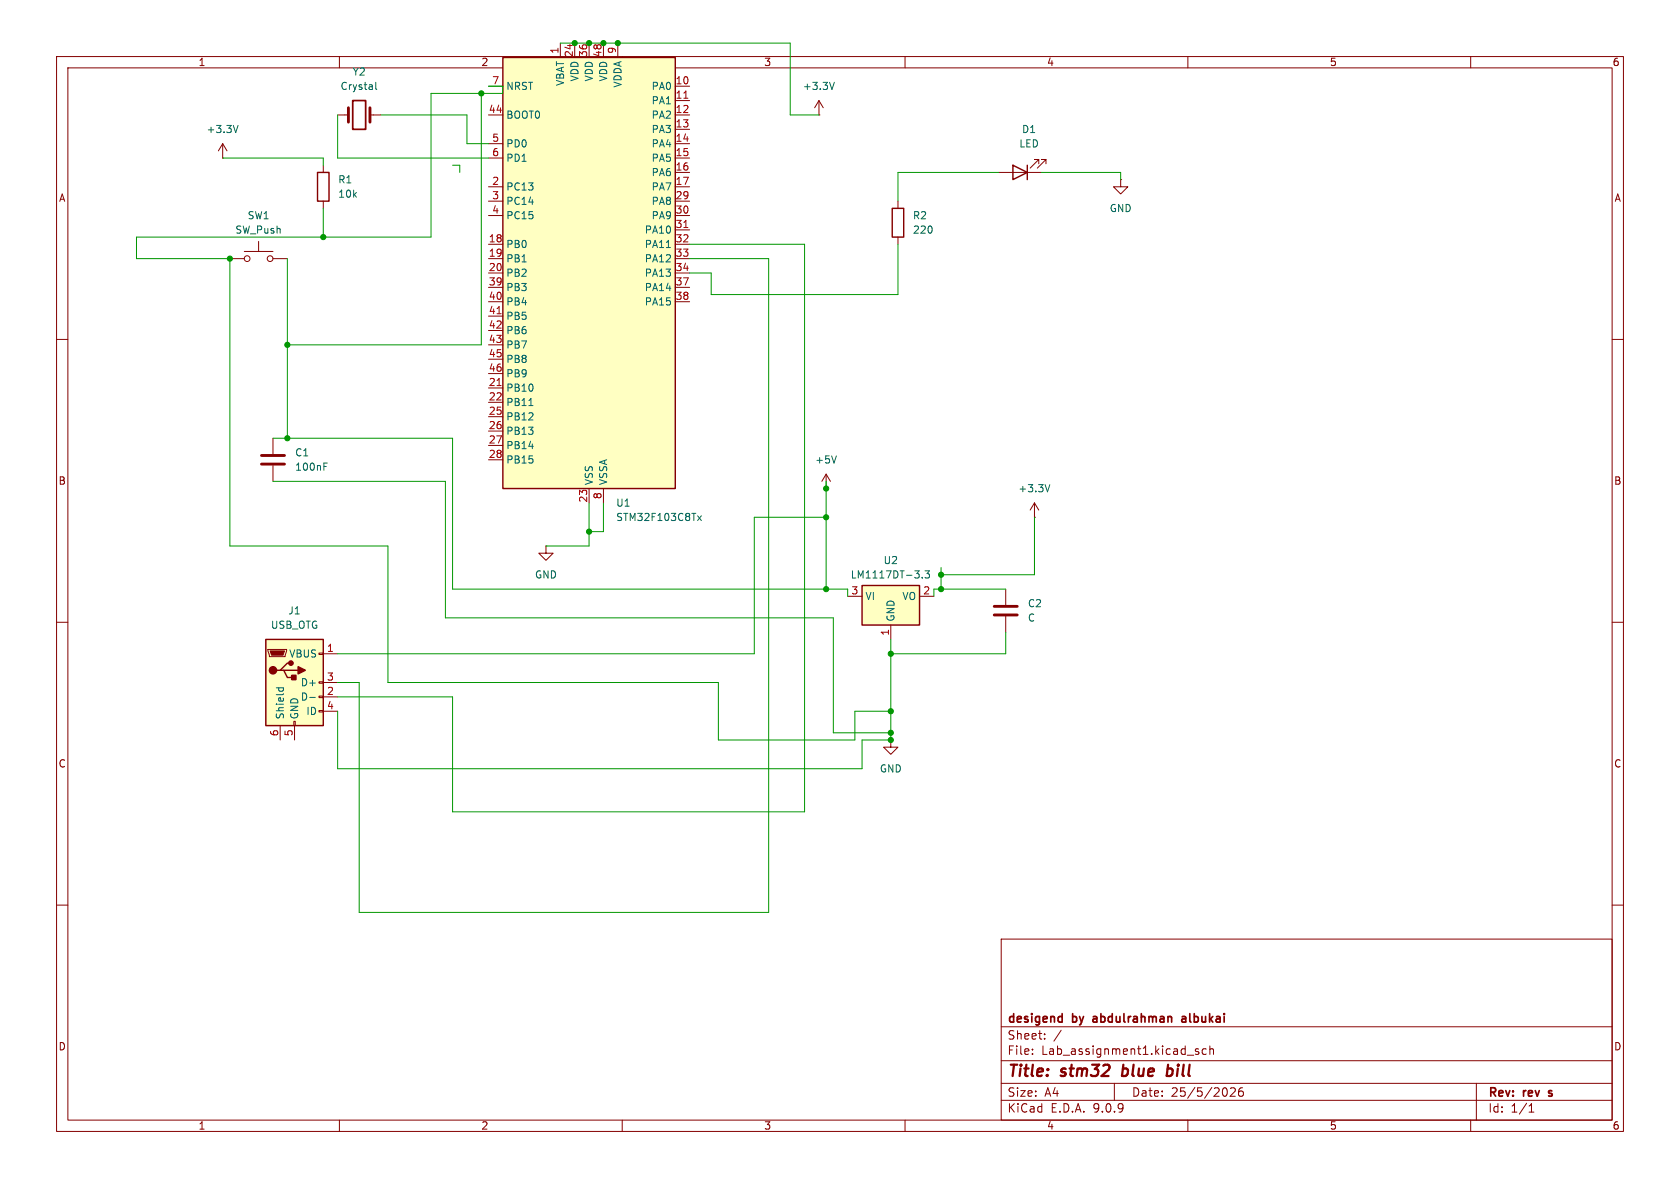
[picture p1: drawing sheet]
<svg xmlns="http://www.w3.org/2000/svg" width="297mm" height="210mm" viewBox="0 0 297 210" stroke-linecap="round" stroke-linejoin="round" font-family="sans-serif">
<g fill="none" stroke="#840000" stroke-width=".18">
<path d="M10 10h277v190h-277zM12 12h273v186h-273zM60 10v2M110 10v2M160 10v2M210 10v2M260 10v2M10 60h2M285 60h2M10 110h2M285 110h2M10 160h2"/>
<path d="M177 166h108v32h-108zM285 160h2M60 198v2M110 198v2M160 198v2M177 194.5h108M177 191.5h108M177 187.5h108M177 181.5h108M182.5 186.3v.1M182.5 185.5v.1M184.7 183.6v.1"/>
<path d="M184.7 182.8v.1M187.6 182.1l-1.3 2M197 191.5v3M210 198v2M211.9 185.5l-.4-.1-.2 .2 .1 .2 .5 .2v.3h-.6M213.2 185.5l-.4-.1-.3 .3v.4l.2 .2h.5M213.9 185.5l.2-.1 .4 .1v.9M213.9 184.9v1.5M217.5 192.4l.6-.1 .2 .1 .1 .3-.9 1.1h.9M219.7 192.3a.59 .59 0 0 0-.7 .6v.6l.1 .2 .4 .1 .2-.1 .1-.5-.1-.3h-.5l-.2 .3M260 198v2M261 191.5v6.5"/>
<path d="M270.3 196.6h.9M270.3 195.5l.4-.4v1.5"/>
</g>
<path d="M209 179.8l.4-.1 .2 .2M193.3 180.2v.4M209.6 180l-.5 .1a.29 .29 0 0 0-.2 .3 .29 .29 0 0 0 .2 .3l.5-.1M273.8 193.7l.1 .1M273.8 192.9v.3" fill="none" stroke="#840000" stroke-width=".3"/>
<path d="M198.4 190.1l.1 .1M198.6 188.2l-.3 2M206.4 189l.2-.1 .6 .1M206.5 188.2l-.2 2M207.1 190a.66 .66 0 0 1-.8 .1" fill="none" stroke="#840000" stroke-width=".4"/>
<path d="M152.4 103.5h10.2v7h-10.2z" fill="#ffffc2"/>
<path d="M56.1 30.5h2.1v5.1h-2.1zM152.4 103.5h10.2v7h-10.2z" fill="none" stroke="#840000" stroke-width=".25"/>
<g fill="none" stroke="#840000" stroke-width=".18">
<path d="M144.8 17.8l-.8 1.3M144.8 17.8l.7 1.3M144.8 17.8v2.5M39.4 27.9h.1M39.4 25.4l-.8 1.3M39.4 25.4l.7 1.3M39.4 25.4v2.5M57.1 29.2v1.3M57.1 35.6v1.2M59.7 20.3h1.9M65.4 20.3h1.9M144.8 20.3h.1"/>
<path d="M40.6 45.7h2.6M43.2 44.5h5.1M45.7 42.7v1.8M48.3 45.7h2.5M96.5 96.5v1.3h1.3l-1.3 1.3-1.3-1.3h1.3M96.5 96.5h.1M146 86.4h.1M146 83.8l-.7 1.3M146 83.8l.8 1.3M146 83.8v2.6M182.9 91.4h.1M182.9 88.9l-.8 1.3"/>
<path d="M182.9 88.9l.7 1.3M182.9 88.9v2.5M149.9 105.4h2.5M157.5 110.5v2.5M162.6 105.4h2.5M177.8 104.1v2.8M177.8 109v2.8M157.5 130.8v1.3h1.2l-1.2 1.3-1.3-1.3h1.3M157.5 130.8h.1"/>
<circle cx="43.7" cy="45.7" r=".51"/>
<circle cx="47.8" cy="45.7" r=".51"/>
</g>
<path d="M66.4 14.5v1.1l.2 .2M147.5 14.5l-.4 1.3M42.1 22.2l-.4 1.2M147.9 80.6l-.5 1.3M185.6 85.7l-.4 1.2M163 102.1v.1M163.5 100.9h.8l-.4 .5 .4 .1v.6l-.2 .1-.6-.1" fill="none" stroke="#006464" stroke-width=".18"/>
<path d="M61.6 19.1v2.5M65.4 19.1v2.5M175.8 107.2h4M175.8 108.7h4" fill="none" stroke="#840000" stroke-width=".51"/>
<path d="M62.4 17.8h2.2v5.1h-2.2z" fill="none" stroke="#840000" stroke-width=".3"/>
<path d="M88.9 10.2h30.5v76.2h-30.5z" fill="#ffffc2"/>
<path d="M88.9 10.2h30.5v76.2h-30.5zM157.7 36.8h2.1v5.1h-2.1zM179.1 29.2l2.5 1.3-2.5 1.3zM181.6 29.2v2.6" fill="none" stroke="#840000" stroke-width=".25"/>
<g fill="none" stroke="#840000" stroke-width=".18">
<path d="M86.4 15.2h2.5M99.1 7.6v2.6M101.6 7.6v2.6M104.1 7.6v2.6M106.7 7.6v2.6M109.2 7.6v2.6M119.4 15.2h2.5M119.4 17.8h2.5M86.4 20.3h2.5M86.4 25.4h2.5M86.4 27.9h2.5M86.4 33h2.5"/>
<path d="M86.4 35.6h2.5M86.4 38.1h2.5M119.4 20.3h2.5M119.4 25.4h2.5M119.4 27.9h2.5M119.4 33h2.5M119.4 35.6h2.5M119.4 38.1h2.5M119.4 22.9h2.5M119.4 30.5h2.5M158.7 35.6v1.2M176.5 30.5h7.6"/>
<path d="M183.6 29v-.8h-.7h.7l-1.5 1.5M184.9 29v-.8h-.8h.8l-1.5 1.5M198.1 31.8v1.2h1.3l-1.3 1.3-1.3-1.3h1.3M198.1 31.8h.1M86.4 43.2h2.5M86.4 45.7h2.5M86.4 48.3h2.5M86.4 50.8h2.5M86.4 53.3h2.5M86.4 55.9h2.5M86.4 58.4h2.5M119.4 43.2h2.5"/>
<path d="M119.4 45.7h2.5M119.4 48.3h2.5M119.4 50.8h2.5M119.4 53.3h2.5M119.4 40.6h2.5M158.7 41.9v1.3M48.3 77.5v2.8M86.4 61h2.5M86.4 63.5h2.5M86.4 66h2.5M86.4 68.6h2.5M86.4 71.1h2.5"/>
<path d="M86.4 73.7h2.5M86.4 76.2h2.5M86.4 78.7h2.5M48.3 82.3v2.8M86.4 81.3h2.5M104.1 86.4v2.5M106.7 86.4v2.5"/>
</g>
<path d="M120.9 17.4h.7M87.9 55.5h.7M120.9 40.2h.7M87.9 68.2h.7" fill="none" stroke="#a90000" stroke-width=".18"/>
<path d="M117.8 43.8h.7M93.5 71.7h.7M57.3 82.5h.4M57.3 81.9h.6M123.3 91.2l.7 .8M124 91.2l-.7 .8" fill="none" stroke="#006464" stroke-width=".18"/>
<path d="M46.2 80.5h4.1M46.2 82h4.1" fill="none" stroke="#840000" stroke-width=".51"/>
<path d="M47 113h10.1v15.3h-10.1z" fill="#ffffc2"/>
<path d="M47 113h10.1v15.3h-10.1zM49.5 118.5h.7l.6 1.3h1.3M50.2 118.5h2.5M51.4 117.2h-.6l-1.3 1.3h-.6" fill="none" stroke="#840000" stroke-width=".25"/>
<path d="M47.4 114.8h3.3v.3l-.3 1h-2.8zM56.4 115.4h.7v.3h-.7zM57.1 115.6h2.6M49.5 128.3v2.5M51.9 127.5h.3v.8h-.3zM52.1 128.3v2.5M56.4 120.5h.7v.3h-.7zM56.4 123.1h.7v.2h-.7zM56.4 125.6h.7v.3h-.7zM57.1 120.7h2.6M57.1 123.2h2.6M57.1 125.7h2.6" fill="none" stroke="#840000" stroke-width=".18"/>
<path d="M47.8 115.1h2.5l-.3 .7h-2z" fill="#840000" stroke="#840000" stroke-width=".18"/>
<g fill="#840000" stroke="#840000" stroke-width=".25">
<path d="M51.6 119.4h.7v.7h-.7z"/>
<path d="M52.7 117.9l1.3 .6-1.3 .6z"/>
<circle cx="48.3" cy="118.5" r=".63"/>
<circle cx="51.4" cy="117.2" r=".38"/>
</g>
<path d="M48.8 121.6h1.3M49.3 121.6v.4M50 121.6l.1 .4M54.8 123.3h.9" fill="none" stroke="#006464" stroke-width=".18"/>
<g fill="none" stroke="#009600" stroke-width=".18">
<path d="M85.1 16.5v44.5h-34.3M86.4 15.2h2.5v1.3h-12.7v25.4h-52.1v3.8h16.5v50.8h28v24.2h58.4v10.1h24.1v-5.1h6.4M99.1 7.6h40.6v12.7h5.1M39.4 27.9h17.7v1.3M57.1 36.8v5.1M59.7 20.3v7.6h26.7M67.3 20.3h15.2v5.1h3.9M80 29.2h1.3v1.3M176.5 30.5h-17.8v5.1M184.1 30.5h14v1.3M50.8 45.7v31.8M121.9 45.7h14v115.6h-72.4v-40.6h-3.8"/>
<path d="M121.9 43.2h20.3v100.3h-62.2v-20.3h-20.3M158.7 43.2v8.9h-33v-3.8h-3.8M48.3 77.5h31.7v26.6h69.9v1.3M48.3 85.1h30.4v24.1h68.6v20.3h10.2M104.1 88.9v7.6h-7.6M106.7 88.9v5.1h-2.6M146 91.4h-12.7v24.2h-73.6M146 85.1v19M182.9 91.4v10.2h-16.5M157.5 113v17.8h-5.1v5.1h-92.7v-10.2M166.4 100.3v3.8M177.8 111.8v3.8h-20.3"/>
<path d="M177.8 104.1h-12.7v1.3"/>
</g>
<g fill="#009600" stroke="#009600" stroke-width=".18">
<circle cx="146" cy="86.4" r=".46"/>
<circle cx="146" cy="104.1" r=".46"/>
<circle cx="146" cy="91.4" r=".46"/>
<circle cx="166.4" cy="104.1" r=".46"/>
<circle cx="166.4" cy="101.6" r=".46"/>
<circle cx="157.5" cy="125.7" r=".46"/>
<circle cx="157.5" cy="115.6" r=".46"/>
<circle cx="157.5" cy="130.8" r=".46"/>
<circle cx="157.5" cy="129.5" r=".46"/>
<circle cx="106.7" cy="7.6" r=".46"/>
<circle cx="109.2" cy="7.6" r=".46"/>
<circle cx="104.1" cy="7.6" r=".46"/>
<circle cx="101.6" cy="7.6" r=".46"/>
<circle cx="85.1" cy="16.5" r=".46"/>
<circle cx="40.6" cy="45.7" r=".46"/>
<circle cx="57.1" cy="41.9" r=".46"/>
<circle cx="104.1" cy="94" r=".46"/>
<circle cx="50.8" cy="61" r=".46"/>
<circle cx="50.8" cy="77.5" r=".46"/>
</g>
<g font-size="2.8" fill="#840000">
<text x="178" y="190.9">Title:</text>
<text x="187.7" y="190.9">stm32</text>
<text x="199.2" y="190.9">blue</text>
<text x="207.9" y="190.9">bill</text>
</g>
<g font-size="2.1" fill="#840000">
<text x="178" y="184">Sheet:</text>
<text x="178" y="181.2">desigend</text>
<text x="189.7" y="181.2">by</text>
<text x="193.9" y="181.2">abdulrahman</text>
<text x="210.2" y="181.2">albukai</text>
<text x="178" y="186.7">File:</text>
<text x="184.1" y="186.7">Lab_assignment1.kicad_sch</text>
<text x="178" y="196.9">KiCad</text>
<text x="178" y="194.1">Size:</text>
<text x="184.7" y="194.1">A4</text>
<text x="185.7" y="196.9">E.D.A.</text>
<text x="193.3" y="196.9">9.0.9</text>
<text x="200" y="194.1">Date:</text>
<text x="207" y="194.1">25/5/2026</text>
<text x="263" y="194.3">Rev:</text>
<text x="263" y="196.9">Id:</text>
<text x="267.1" y="196.9">1/1</text>
<text x="269.4" y="194.3">rev</text>
<text x="274.5" y="194.3">s</text>
</g>
<g font-size="1.8" fill="#840000">
<text x="35" y="11.9">1</text>
<text x="85" y="11.9">2</text>
<text x="135" y="11.9">3</text>
<text x="185" y="11.9">4</text>
<text x="235" y="11.9">5</text>
<text x="285" y="11.9">6</text>
<text x="10.3" y="35.9">A</text>
<text x="285.3" y="35.9">A</text>
<text x="10.3" y="85.9">B</text>
<text x="285.3" y="85.9">B</text>
<text x="10.3" y="135.9">C</text>
<text x="285.3" y="135.9">C</text>
<text x="10.3" y="185.9">D</text>
<text x="285.3" y="185.9">D</text>
<text x="35" y="199.9">1</text>
<text x="85" y="199.9">2</text>
<text x="135" y="199.9">3</text>
<text x="185" y="199.9">4</text>
<text x="235" y="199.9">5</text>
<text x="285" y="199.9">6</text>
</g>
<g font-size="1.8" fill="#a90000">
<text x="98.8" y="9.6" transform="rotate(-90 98.8 9.6)">1</text>
<text x="101.3" y="10.2" transform="rotate(-90 101.3 10.2)">24</text>
<text x="103.9" y="10.2" transform="rotate(-90 103.9 10.2)">36</text>
<text x="106.4" y="10.2" transform="rotate(-90 106.4 10.2)">48</text>
<text x="109" y="9.6" transform="rotate(-90 109 9.6)">9</text>
<text x="86.9" y="15">7</text>
<text x="119.3" y="15">10</text>
<text x="119.3" y="17.5">11</text>
<text x="86.3" y="20.1">44</text>
<text x="119.3" y="20.1">12</text>
<text x="119.3" y="22.6">13</text>
<text x="86.9" y="25.1">5</text>
<text x="86.9" y="27.7">6</text>
<text x="119.3" y="25.1">14</text>
<text x="119.3" y="27.7">15</text>
<text x="86.9" y="32.8">2</text>
<text x="86.9" y="35.3">3</text>
<text x="119.3" y="30.2">16</text>
<text x="119.3" y="32.8">17</text>
<text x="119.3" y="35.3">29</text>
<text x="86.9" y="37.8">4</text>
<text x="119.3" y="37.8">30</text>
<text x="119.3" y="40.4">31</text>
<text x="86.3" y="42.9">18</text>
<text x="86.3" y="45.5">19</text>
<text x="119.3" y="42.9">32</text>
<text x="119.3" y="45.5">33</text>
<text x="86.3" y="48">20</text>
<text x="86.3" y="50.5">39</text>
<text x="86.3" y="53.1">40</text>
<text x="119.3" y="48">34</text>
<text x="119.3" y="50.5">37</text>
<text x="119.3" y="53.1">38</text>
<text x="86.3" y="55.6">41</text>
<text x="86.3" y="58.2">42</text>
<text x="86.3" y="60.7">43</text>
<text x="86.3" y="63.2">45</text>
<text x="86.3" y="65.8">46</text>
<text x="86.3" y="68.3">21</text>
<text x="86.3" y="70.9">22</text>
<text x="86.3" y="73.4">25</text>
<text x="86.3" y="75.9">26</text>
<text x="86.3" y="78.5">27</text>
<text x="86.3" y="81">28</text>
<text x="103.9" y="88.9" transform="rotate(-90 103.9 88.9)">23</text>
<text x="106.4" y="88.3" transform="rotate(-90 106.4 88.3)">8</text>
<text x="150.4" y="105.2">3</text>
<text x="163.1" y="105.2">2</text>
<text x="157.2" y="112.5" transform="rotate(-90 157.2 112.5)">1</text>
<text x="57.7" y="115.3">1</text>
<text x="57.7" y="120.4">3</text>
<text x="57.7" y="122.9">2</text>
<text x="57.7" y="125.5">4</text>
<text x="49.3" y="130.2" transform="rotate(-90 49.3 130.2)">6</text>
<text x="51.8" y="130.2" transform="rotate(-90 51.8 130.2)">5</text>
</g>
<g font-size="1.8" fill="#006464">
<text x="60.1" y="16.1">Crystal</text>
<text x="62.2" y="13.6">Y2</text>
<text x="89.4" y="16.1">NRST</text>
<text x="99.9" y="15.3" transform="rotate(-90 99.9 15.3)">VBAT</text>
<text x="102.5" y="14.5" transform="rotate(-90 102.5 14.5)">VDD</text>
<text x="105" y="14.5" transform="rotate(-90 105 14.5)">VDD</text>
<text x="107.5" y="14.5" transform="rotate(-90 107.5 14.5)">VDD</text>
<text x="110.1" y="15.6" transform="rotate(-90 110.1 15.6)">VDDA</text>
<text x="115.1" y="16.1">PA0</text>
<text x="141.8" y="16.1">+3.3V</text>
<text x="36.4" y="23.7">+3.3V</text>
<text x="89.4" y="21.2">BOOT0</text>
<text x="115.1" y="18.6">PA1</text>
<text x="115.1" y="21.2">PA2</text>
<text x="115.1" y="23.7">PA3</text>
<text x="180.6" y="23.7">D1</text>
<text x="89.4" y="26.3">PD0</text>
<text x="89.4" y="28.8">PD1</text>
<text x="115.1" y="26.3">PA4</text>
<text x="115.1" y="28.8">PA5</text>
<text x="180.1" y="26.3">LED</text>
<text x="59.7" y="32.6">R1</text>
<text x="59.7" y="35.2">10k</text>
<text x="89.4" y="33.9">PC13</text>
<text x="115.1" y="31.3">PA6</text>
<text x="115.1" y="33.9">PA7</text>
<text x="41.5" y="41.5">SW_Push</text>
<text x="43.7" y="39">SW1</text>
<text x="89.4" y="36.4">PC14</text>
<text x="89.4" y="39">PC15</text>
<text x="113.9" y="41.5">PA10</text>
<text x="115.1" y="36.4">PA8</text>
<text x="115.1" y="39">PA9</text>
<text x="161.3" y="39">R2</text>
<text x="161.3" y="41.5">220</text>
<text x="196.1" y="37.7">GND</text>
<text x="89.4" y="44">PB0</text>
<text x="89.4" y="46.6">PB1</text>
<text x="113.9" y="44">PA11</text>
<text x="113.9" y="46.6">PA12</text>
<text x="89.4" y="49.1">PB2</text>
<text x="89.4" y="51.7">PB3</text>
<text x="113.9" y="49.1">PA13</text>
<text x="113.9" y="51.7">PA14</text>
<text x="89.4" y="54.2">PB4</text>
<text x="89.4" y="56.7">PB5</text>
<text x="89.4" y="59.3">PB6</text>
<text x="113.9" y="54.2">PA15</text>
<text x="89.4" y="61.8">PB7</text>
<text x="89.4" y="64.4">PB8</text>
<text x="89.4" y="66.9">PB9</text>
<text x="89.4" y="69.4">PB10</text>
<text x="89.4" y="72">PB11</text>
<text x="89.4" y="74.5">PB12</text>
<text x="89.4" y="77.1">PB13</text>
<text x="52.1" y="80.9">C1</text>
<text x="52.1" y="83.4">100nF</text>
<text x="89.4" y="79.6">PB14</text>
<text x="89.4" y="82.1">PB15</text>
<text x="144" y="82.1">+5V</text>
<text x="105" y="85.9" transform="rotate(-90 105 85.9)">VSS</text>
<text x="107.5" y="85.9" transform="rotate(-90 107.5 85.9)">VSSA</text>
<text x="108.8" y="89.8">U1</text>
<text x="179.9" y="87.2">+3.3V</text>
<text x="108.8" y="92.3">STM32F103C8Tx</text>
<text x="156.1" y="99.9">U2</text>
<text x="94.5" y="102.5">GND</text>
<text x="150.3" y="102.5">LM1117DT-3.3</text>
<text x="152.9" y="106.3">VI</text>
<text x="159.4" y="106.3">VO</text>
<text x="181.6" y="107.5">C2</text>
<text x="47.8" y="111.4">USB_OTG</text>
<text x="50.9" y="108.8">J1</text>
<text x="158.3" y="110" transform="rotate(-90 158.3 110)">GND</text>
<text x="181.6" y="110.1">C</text>
<text x="51" y="116.4">VBUS</text>
<text x="53.1" y="121.5">D+</text>
<text x="53.1" y="124.1">D-</text>
<text x="50.4" y="127.3" transform="rotate(-90 50.4 127.3)">Shield</text>
<text x="52.9" y="127.3" transform="rotate(-90 52.9 127.3)">GND</text>
<text x="54.1" y="126.6">ID</text>
<text x="155.4" y="136.8">GND</text>
</g>
</svg>
